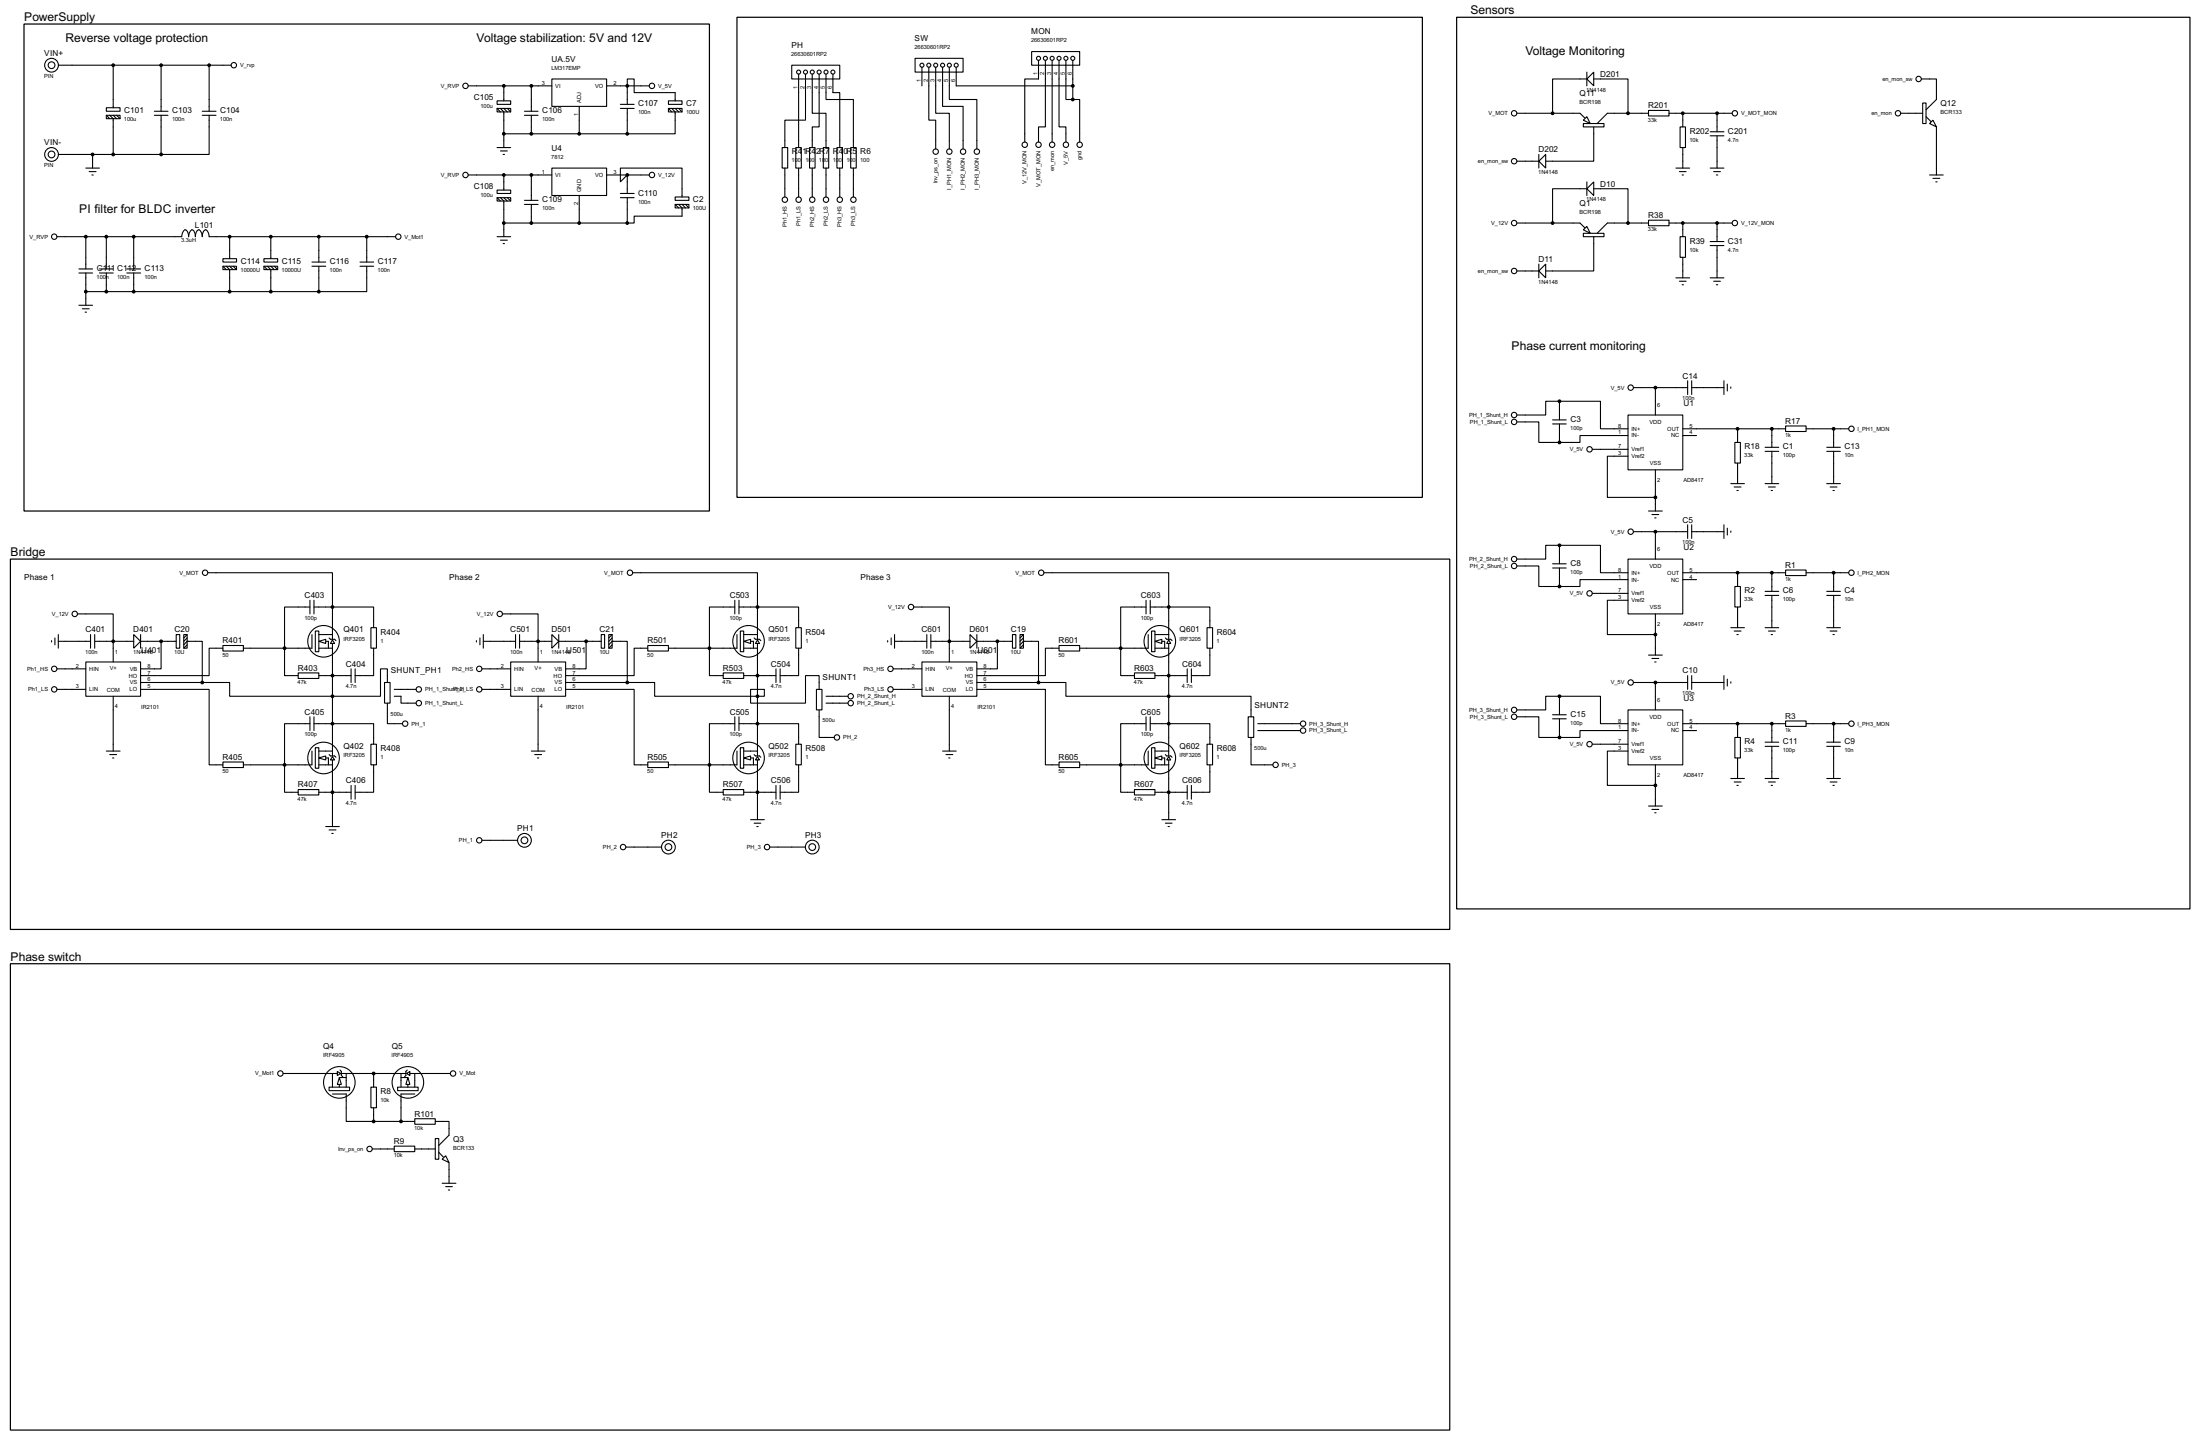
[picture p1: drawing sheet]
<svg xmlns="http://www.w3.org/2000/svg" width="815mm" height="536mm" viewBox="0 0 815 536" stroke-linecap="round" stroke-linejoin="round" font-family="sans-serif">
<g fill="none" stroke="#000" stroke-width=".4">
<path d="M382.3 19.1h17.8v5.1h-17.8zM21.6 24.2h64.1M39.4 39.9h5.1v1.3h-5.1zM42 24.2v15.7M59.7 24.2v17M77.5 24.2v17M173.5 31.8h31M184.2 37.4h5.1v1.3h-5.1zM186.7 31.8v5.6M196.9 31.8v9.4M204.5 29.3h20.3v10.1h-20.3zM214.7 39.4v10.2"/>
<path d="M224.8 31.8h15.8M229.9 38.7h5.1M247.7 37.4h5.1v1.3h-5.1zM250.2 37.4v-3.1h-15.2v-5h-2.5v9.4M293.4 24.2h17.8v5.1h-17.8zM296 27.5v27.2M298.5 27.5v17h-7.6v10.2M301 27.5v14.5h5.1v12.7M303.6 27.5v19.5h-2.6v7.7M306.1 27.5v9.4h10.2v17.8M308.7 27.5v6.8h2.5v20.4M339.1 21.6h17.8v5.1h-17.8z"/>
<path d="M341.7 24.9v6.9M344.2 24.9v19.6h2.6v10.7M346.8 24.9v17.1h5v13.2M349.3 24.9v14.5h7.6v15.8M351.8 24.9v12h10.2v18.3M354.4 24.9v6.9h43.2M384.9 22.4v6.9h-5.1v23.3M387.4 22.4v24.6h-2.5v5.6M389.9 22.4v30.2M392.5 22.4v24.6h2.5v5.6M395 22.4v14.5h2.6M397.6 36.9h2.5v15.7"/>
<path d="M397.6 22.4v14.5M588.1 29.3l2.5-2.6v5.1zM588.1 29.3h-12.7v12.7M588.1 26.7v5.1M590.6 29.3h12.7v12.7M712 29.3h5.6v7.6l-3.8 3.8M712.5 38.2h1.3v7.6h-1.3zM21.6 57.2h38.1M34.3 57.2v5.1M39.4 42.7h5.1v1.3h-5.1zM39.4 42.7l1.3 1.3M40.7 42.7l1.3 1.3v13.2"/>
<path d="M42 42.7l1.2 1.3M43.2 42.7l1.3 1.3M57.2 41.2h5.1M57.2 42.7h5.1M59.7 42.7v14.5M75 41.2h5.1M75 42.7h5.1M77.5 42.7v14.5h-17.8M184.2 40.2h5.1v1.3h-5.1zM184.2 54.7h5.1M184.2 40.2l1.3 1.3M185.5 40.2l1.2 1.3v13.2"/>
<path d="M185.5 55.9h2.5M186.5 57.2h.5M186.7 49.6h45.8M186.7 40.2l1.3 1.3M188 40.2l1.3 1.3M194.4 41.2h5M194.4 42.7h5M196.9 42.7v6.9M229.9 40.2h5.1M232.5 40.2v9.4M247.7 40.2h5.1v1.3h-5.1zM247.7 40.2l1.3 1.3"/>
<path d="M249 40.2l1.2 1.3v8.1h-17.7M250.2 40.2l1.3 1.3M251.5 40.2l1.3 1.3M289.9 54.7h2v7.6h-2zM294.9 54.7h2.1v7.6h-2.1zM300 54.7h2.1v7.6h-2.1zM305.1 54.7h2v7.6h-2zM310.2 54.7h2v7.6h-2zM315.3 54.7h2v7.6h-2zM562.2 42h23.3l1.8 1.7M562.2 59.7h8.1M570.3 59.7l2.5-2.5v5.1z"/>
<path d="M570.3 57.2v5.1M586.8 44.5l1.3-1.3 1.2 2.6zM586.8 45.8h7.6v1.2h-7.6zM590.6 47v12.7h-17.8M610.9 40.9h7.6v2.1h-7.6zM610.9 42h-15.2l-3.8 3.8M618.5 42h23.4M622.6 47h2v7.7h-2zM623.6 42v5M623.6 54.7v7.6M633.8 48.8h5.1M633.8 50.3h5.1"/>
<path d="M636.3 42v6.8M636.3 50.3v12M704.4 42h8.1M713.8 43.2l1.8 1.8M715.1 45.8l1.2-1.3 1.3 2.5zM717.6 47v17.8M31.8 62.3h5.1M33.1 63.6h2.5M34.1 64.8h.5M173.5 64.8h31M184.2 70.4h5.1v1.3h-5.1zM184.2 73.2h5.1v1.3h-5.1z"/>
<path d="M184.2 73.2l1.3 1.3M185.5 73.2l1.2 1.3v13.2M186.7 64.8v5.6M186.7 73.2l1.3 1.3M188 73.2l1.3 1.3M194.4 74.2h5M194.4 75.7h5M196.9 64.8v9.4M196.9 75.7v6.9M204.5 62.3h20.3v10.1h-20.3zM214.7 72.4v10.2M224.8 64.8h15.8"/>
<path d="M229.9 71.7h5.1M229.9 73.2h5.1M232.5 71.7v-6.9l-2.6 2.6v-5.1h22.9v10.7M232.5 73.2v9.4M250.2 73h5.1v1.2h-5.1zM250.2 75.7h5.1v1.3h-5.1zM250.2 75.7l1.3 1.3M251.5 75.7l1.3 1.3v3.1h-17.8v2.5h-2.5M252.8 75.7l1.3 1.3M254.1 75.7l1.2 1.3M290.9 62.3v10.7M296 62.3v10.7"/>
<path d="M301 62.3v10.7M306.1 62.3v10.7M311.2 62.3v10.7M316.3 62.3v10.7M588.1 69.9l2.5-2.5v5zM588.1 69.9h-12.7v12.7M588.1 67.4v5M590.6 69.9h12.7v12.7M621.1 62.3h5.1M622.4 63.6h2.5M623.4 64.8h.5M633.8 62.3h5.1"/>
<path d="M635.1 63.6h2.5M636.1 64.8h.5M715.1 64.8h5M716.3 66.1h2.6M717.4 67.4h.5M21.1 87.7h46.3l.2-1.3 .7-1.2a1.5 1.5 0 0 1 1.6 1.8v.7l.2-1.3 .8-1.2a1.46 1.46 0 0 1 1.5 1.8v.7l.4-1.8a.9 .9 0 0 1 1.2-.7l.7 1.2 .3 1.3 .1-1.3a1.01 1.01 0 0 1 .7-1.2 1.01 1.01 0 0 1 1.3 .7l.4 1.8h69.1M29.3 99.6h5M31.8 87.7v11.9M36.9 99.6h5.1M39.4 87.7v11.9M47 99.6h5.1M49.6 87.7v11.9"/>
<path d="M82.6 95.8h5.1v1.3h-5.1zM82.6 98.6h5.1v1.3h-5.1zM82.6 98.6l1.3 1.3M83.9 98.6l1.2 1.3v8.1M85.1 87.7v8.1M85.1 98.6l1.3 1.3M86.4 98.6l1.3 1.3M97.8 95.8h5.1v1.3h-5.1zM97.8 98.6h5.1v1.3h-5.1zM97.8 98.6l1.3 1.3M99.1 98.6l1.3 1.3v8.1M100.4 87.7v8.1"/>
<path d="M100.4 98.6l1.3 1.3M101.7 98.6l1.2 1.3M115.6 97.1h5.1M115.6 98.6h5.1M118.2 87.7v9.4M118.2 98.6v9.4M133.4 97.1h5.1M133.4 98.6h5.1M135.9 98.6v9.4h-17.7M135.9 87.7v9.4M184.2 87.7h5.1M185.5 89h2.5"/>
<path d="M186.5 90.2h.5M186.7 82.6h45.8M562.2 82.6h23.3l1.8 1.8M570.3 97.8v5.1M586.8 85.1l1.3-1.2 1.2 2.5zM586.8 86.4h7.6v1.3h-7.6zM590.6 87.7v12.7h-17.8M610.9 81.6h7.6v2h-7.6zM610.9 82.6h-15.2l-3.8 3.8M618.5 82.6h23.4M622.6 87.7h2v7.6h-2zM623.6 82.6v5.1"/>
<path d="M623.6 95.3v7.6M633.8 89.5h5.1M633.8 91h5.1M636.3 82.6v6.9M636.3 91v11.9M29.3 101.1h5M29.3 113.1h5M30.5 114.4h2.6M31.6 115.6h.5M31.8 101.1v12M31.8 108h86.4M36.9 101.1h5.1"/>
<path d="M39.4 101.1v6.9M47 101.1h5.1M49.6 101.1v6.9M562.2 100.4h8.1M570.3 100.4l2.5-2.6v5.1zM621.1 102.9h5.1M622.4 104.2h2.5M623.4 105.5h.5M633.8 102.9h5.1M635.1 104.2h2.5M636.1 105.5h.5M562.2 156.3h8.1v7.6h7.6"/>
<path d="M575.4 155.5h5M575.4 157h5M577.9 148.6h15.2v10.2h10.2M577.9 148.6h-5.1v5.1h-10.6M577.9 148.6v6.9M577.9 157v6.9M603.3 153.7h20.3v20.3h-20.3zM605.3 143.6h20.1M613.5 143.6v10.1M623.6 158.8h38.1M625.4 141v5.1M626.9 143.6h12"/>
<path d="M626.9 141v5.1M638.9 141v5.1M640.1 142.3v2.5M641.4 143.3v.5M643.9 158.8v5.1M656.6 158.8v6.9M661.7 157.8h7.6v2h-7.6zM669.3 158.8h15.8M679.5 158.8v6.9M590.1 166.4h13.2M603.3 161.3h-17.8v2.6h-7.6M603.3 169h-7.6v15.2h17.8"/>
<path d="M613.5 174v15.3M623.6 161.3h5.1M641.4 179.1h5.1M642.9 163.9h2.1v7.6h-2.1zM643.9 171.5v7.6M654.1 179.1h5.1M654.1 165.7h5.1M654.1 167.2h5.1M656.6 167.2v11.9M677 179.1h5M677 165.7h5M677 167.2h5"/>
<path d="M679.5 167.2v11.9M605.3 196.9h20.1M610.9 189.3h5.1M612.2 190.6h2.5M613.2 191.8h.5M613.5 196.9v10.2M625.4 194.4v5M626.9 196.9h12M626.9 194.4v5M638.9 194.4v5M640.1 195.6v2.6M641.4 196.7v.5"/>
<path d="M642.7 180.4h2.5M643.7 181.7h.5M655.4 180.4h2.5M656.4 181.7h.5M678.2 180.4h2.6M679.3 181.7h.5M77 212.1h46.2v12.7M234.5 212.1h46.2v12.7M386.9 212.1h46.2v12.7M562.2 209.6h8.1v7.6h7.6M575.4 208.8h5M575.4 210.4h5"/>
<path d="M577.9 202h15.2v10.1h10.2M577.9 202h-5.1v5.1h-10.6M577.9 202v6.8M577.9 210.4v6.8M590.1 219.8h13.2M603.3 207.1h20.3v20.3h-20.3zM603.3 214.7h-17.8v2.5h-7.6M623.6 212.1h38.1M623.6 214.7h5.1M642.9 217.2h2.1v7.6h-2.1zM643.9 212.1v5.1M654.1 219h5.1"/>
<path d="M656.6 212.1v6.9M661.7 211.1h7.6v2.1h-7.6zM669.3 212.1h15.8M677 219h5M679.5 212.1v6.9M19.1 237.3v.5M20.4 236.3v2.5M21.6 237.5h12M21.6 235v5.1M28.8 227.4h13.2v17.8M33.6 235v5.1M35.1 237.5h14.5"/>
<path d="M35.1 235v5.1M49.6 235l2.5 2.5-2.5 2.6zM52.1 237.5h13.2M52.1 235v5.1M59.7 237.5v10.2h-7.6M65.3 235h1.3v5.1h-1.3zM68.1 235h1.3v5.1h-1.3zM68.1 238.8l1.3-1.3h5.6v15.3M69.4 235l-1.3 1.3M69.4 236.3l-1.3 1.2M69.4 238.8l-1.3 1.3M82.6 239.1h7.6v2h-7.6z"/>
<path d="M114.9 224.8h-9.4v25.4h5M114.9 222.3v5.1M115.6 235v5.1h-25.4M116.4 224.8h6.8M116.4 222.3v5.1M116.9 233.7h1.3v7.7h-1.3zM118.2 237.5l2.5-.7v1.5zM118.2 235h5M120.7 237.5h1v2.6M122 236.3l.5 .5h1.5l.5 .5M123.2 237l.8 1.3h-1.5zM123.2 224.8h15.3v7.7"/>
<path d="M123.2 224.8v7.7M123.2 232.7v4.1M123.2 238.3v37.3M137.5 232.5h2v7.6h-2zM176.6 237.3v.5M177.9 236.3v2.5M179.1 237.5h12M179.1 235v5.1M186.2 227.4h13.2v17.8M191.1 235v5.1M192.6 237.5h11.9M192.6 235v5.1"/>
<path d="M204.5 235l2.6 2.5-2.6 2.6zM207.1 237.5h15.7M207.1 235v5.1M217.2 237.5v10.2h-7.6M222.8 235h1.3v5.1h-1.3zM225.6 235h1.3v5.1h-1.3zM225.6 238.8l1.3-1.3h5.6v15.3M226.9 235l-1.3 1.3M226.9 236.3l-1.3 1.2M226.9 238.8l-1.3 1.3M240.1 239.1h7.6v2h-7.6zM272.3 224.8h-9.4v25.4h5.1"/>
<path d="M272.3 222.3v5.1M273.1 235v5.1h-25.4M273.9 224.8h6.8M273.9 222.3v5.1M274.4 233.7h1.2v7.7h-1.2zM275.6 237.5l2.6-.7v1.5zM275.6 235h5.1M278.2 237.5h1v2.6M279.5 236.3l.5 .5h1.5l.5 .5M280.7 237l.8 1.3h-1.5zM280.7 224.8h15.3v7.7M280.7 224.8v7.7"/>
<path d="M280.7 232.7v4.1M280.7 238.3v37.3M294.9 232.5h2.1v7.6h-2.1zM329 237.3v.5M330.3 236.3v2.5M331.5 237.5h12M331.5 235v5.1M338.6 224.8h13.2v20.4M343.5 235v5.1M345 237.5h14.5M345 235v5.1M359.5 235l2.5 2.5-2.5 2.6z"/>
<path d="M362 237.5h13.2M362 235v5.1M369.6 237.5v10.2h-7.6M375.2 235h1.3v5.1h-1.3zM378 235h1.3v5.1h-1.3zM378 238.8l1.3-1.3h5.6v15.3M379.3 235l-1.3 1.3M379.3 236.3l-1.3 1.2M379.3 238.8l-1.3 1.3M392.5 239.1h7.6v2h-7.6zM424.7 224.8h-9.4v25.4h5.1M424.7 222.3v5.1"/>
<path d="M425.5 235v5.1h-25.4M426.3 224.8h6.8M426.3 222.3v5.1M426.8 233.7h1.2v7.7h-1.2zM428 237.5l2.6-.7v1.5zM428 235h5.1M430.6 237.5h1v2.6M431.9 236.3l.5 .5h1.5l.5 .5M433.1 237l.8 1.3h-1.5zM433.1 224.8h15.3v7.7M433.1 224.8v7.7M433.1 232.7v4.1"/>
<path d="M433.1 238.3v37.3M447.3 232.5h2.1v7.6h-2.1zM603.3 222.3h-7.6v12.7h17.8M613.5 227.4v15.2M641.4 232.5h5.1M642.7 233.7h2.5M643.7 235h.5M643.9 224.8v7.7M654.1 232.5h5.1M654.1 220.5h5.1M655.4 233.7h2.5M656.4 235h.5"/>
<path d="M656.6 220.5v12M677 232.5h5M677 220.5h5M678.2 233.7h2.6M679.3 235h.5M679.5 220.5v12M21.1 247.7h10.7M21.1 255.3h10.7M31.8 245.2h20.3v12.7h-20.3zM42 257.9v20.3M52.1 255.3h25.4v28h5.1M52.1 252.8h22.9"/>
<path d="M75 252.8h10.1v5.1h55.9v-10.2h2.6v5.1M82.6 240.1h-5.1v10.1h-25.4M110.5 249.2h7.7v2.1h-7.7zM118.2 250.2h11.9M118.2 240.1h5M130.1 247.7v5.1M131.6 247.7v5.1M138.5 240.1v10.1h-6.9M142.5 252.8h2.1v7.6h-2.1zM146.1 257.9h2.5v2.5h5.6M146.1 255.3h8.1M178.6 247.7h10.7"/>
<path d="M178.6 255.3h10.7M189.3 245.2h20.3v12.7h-20.3zM199.4 257.9v20.3M209.6 255.3h25.4v28h5.1M209.6 252.8h22.9M232.5 252.8h10.1v5.1h40.7v-2.6h-5.1v5.1h20.3v-10.2h5.1v5.1M240.1 240.1h-5.1v10.1h-25.4M268 249.2h7.6v2.1h-7.6zM275.6 250.2h12M275.6 240.1h5.1M287.6 247.7v5.1M289.1 247.7v5.1"/>
<path d="M296 240.1v10.1h-6.9M302.6 255.3h2v7.6h-2zM306.1 257.9h8.2M331 247.7h10.7M331 255.3h10.7M341.7 245.2h20.3v12.7h-20.3zM351.8 257.9v20.3M362 255.3h25.4v28h5.1M362 252.8h22.9M384.9 252.8h10.1v5.1h68.6v7.6M392.5 240.1h-5.1v10.1h-25.4M420.4 249.2h7.6v2.1h-7.6z"/>
<path d="M428 250.2h12M428 240.1h5.1M440 247.7v5.1M441.5 247.7v5.1M448.4 240.1v10.1h-6.9M577.9 257.9h15.2v10.1h10.2M577.9 257.9h-5.1v5h-10.6M577.9 257.9v6.8M605.3 252.8h20.1M610.9 242.6h5.1M612.2 243.9h2.5M613.2 245.2h.5"/>
<path d="M613.5 252.8v10.1M625.4 250.2v5.1M626.9 252.8h12M626.9 250.2v5.1M638.9 250.2v5.1M640.1 251.5v2.6M641.4 252.5v.5M39.4 278.2h5.1M40.7 279.5h2.5M114.9 268h-9.4v25.4h5M114.9 265.5v5.1M115.6 278.2v5.1h-25.4"/>
<path d="M116.4 268h22.1v7.6M116.4 265.5v5.1M116.9 276.9h1.3v7.6h-1.3zM118.2 278.2h5M122 279.5l.5 .5h1.5l.5 .5M123.2 275.9v4.1M137.5 275.6h2v7.7h-2zM143.6 260.4v7.6h5.6M196.9 278.2h5.1M198.2 279.5h2.5M272.3 268h-9.4v25.4h5.1M272.3 265.5v5.1"/>
<path d="M273.1 278.2v5.1h-25.4M273.9 268h22.1v7.6M273.9 265.5v5.1M274.4 276.9h1.2v7.6h-1.2zM275.6 278.2h5.1M279.5 279.5l.5 .5h1.5l.5 .5M280.7 275.9v4.1M294.9 275.6h2.1v7.7h-2.1zM303.6 262.9v10.2h5.6M306.1 260.4h8.2M349.3 278.2h5.1M350.6 279.5h2.5"/>
<path d="M424.7 268h-9.4v25.4h5.1M424.7 265.5v5.1M425.5 278.2v5.1h-25.4M426.3 268h22.1v7.6M426.3 265.5v5.1M426.8 276.9h1.2v7.6h-1.2zM428 278.2h5.1M431.9 279.5l.5 .5h1.5l.5 .5M433.1 275.9v4.1M447.3 275.6h2.1v7.7h-2.1zM462.6 265.5h2v7.6h-2zM463.6 273.1v10.2h8.1"/>
<path d="M466.1 268h15.8M466.1 270.6h15.8M562.2 265.5h8.1v7.6h7.6M575.4 264.7h5M575.4 266.2h5M577.9 266.2v6.9M590.1 275.6h13.2M603.3 262.9h20.3v20.4h-20.3zM603.3 270.6h-17.8v2.5h-7.6M603.3 278.2h-7.6v12.7h17.8M623.6 268h38.1M623.6 270.6h5.1"/>
<path d="M642.9 273.1h2.1v7.6h-2.1zM643.9 268v5.1M654.1 274.9h5.1M654.1 276.4h5.1M656.6 268v6.9M656.6 276.4v11.9M661.7 267h7.6v2h-7.6zM669.3 268h15.8M677 274.9h5M677 276.4h5M679.5 268v6.9M679.5 276.4v11.9"/>
<path d="M41.7 280.7h.5M82.6 282.2h7.6v2.1h-7.6zM110.5 292.4h7.7v2h-7.7zM118.2 280.7l2.5-.7v1.5zM118.2 293.4h11.9M118.2 283.3h5M120.7 280.7h1v2.6M123.2 280.2l.8 1.3h-1.5zM123.2 281.5v24.6M130.1 290.9v5.1M131.6 290.9v5.1M138.5 283.3v10.1h-6.9"/>
<path d="M199.2 280.7h.5M240.1 282.2h7.6v2.1h-7.6zM268 292.4h7.6v2h-7.6zM275.6 280.7l2.6-.7v1.5zM275.6 293.4h12M275.6 283.3h5.1M278.2 280.7h1v2.6M280.7 280.2l.8 1.3h-1.5zM280.7 281.5v22.1M287.6 290.9v5.1M289.1 290.9v5.1M296 283.3v10.1h-6.9"/>
<path d="M351.6 280.7h.5M392.5 282.2h7.6v2.1h-7.6zM420.4 292.4h7.6v2h-7.6zM428 280.7l2.6-.7v1.5zM428 293.4h12M428 283.3h5.1M430.6 280.7h1v2.6M433.1 280.2l.8 1.3h-1.5zM433.1 281.5v22.1M440 290.9v5.1M441.5 290.9v5.1M448.4 283.3v10.1h-6.9"/>
<path d="M610.9 298.5h5.1M612.2 299.8h2.5M613.5 283.3v15.2M641.4 288.3h5.1M642.7 289.6h2.5M643.7 290.9h.5M643.9 280.7v7.6M654.1 288.3h5.1M655.4 289.6h2.5M656.4 290.9h.5M677 288.3h5M678.2 289.6h2.6"/>
<path d="M679.3 290.9h.5M120.7 306.1h5.1M122 307.4h2.5M123 308.7h.5M178.6 311.2h13.2M232 313.7h13.2M278.2 303.6h5.1M279.5 304.9h2.5M280.5 306.1h.5M285.3 313.7h13.2M430.6 303.6h5.1M431.9 304.9h2.5"/>
<path d="M432.9 306.1h.5M613.2 301h.5M105 397.6h15.7M121 397.6h4M123.2 397.6v5M125 396.8l1.3 .8-1.3 .7zM125.8 399.1l.7 2.5h-1.5zM125.8 399.1h2.5M126 396.3l.5 .5v1.5l.6 .5M126.5 397.6h23.9M128.3 397.6v5M138.5 397.6v5"/>
<path d="M148.6 397.6v5M148.6 399.1h2.6M150.7 397.6l1.2-.8v1.5zM150.9 396.3l-.5 .5v1.5l-.5 .5M151.2 399.1l.7 2.5h-1.5zM151.9 397.6h4.1M153.7 397.6v5M156.3 397.6h10.6M122 402.6h7.6v1.3h-7.6zM123.2 405.2h5.1v10.1h10.2M125.8 401.6v1M137.5 402.6h2v7.7h-2z"/>
<path d="M138.5 410.3v5M138.5 415.3h15.2M147.4 402.6h7.6v1.3h-7.6zM151.2 401.6v1M153.7 414.3h7.6v2.1h-7.6zM153.7 405.2h-5.1v10.1M161.3 415.3h5.1v5.1l-3.8 3.8M138 425.5h8.1M146.1 424.5h7.6v2h-7.6zM153.7 425.5h7.6M161.3 421.7h1.3v7.6h-1.3zM162.6 426.8l1.8 1.8"/>
<path d="M163.9 429.3l1.3-1.3 1.2 2.6zM163.9 438.2h5.1M165.2 439.5h2.5M166.4 430.6v7.6M166.2 440.7h.5"/>
<circle cx="19.1" cy="24.2" r="2.55"/>
<circle cx="19.1" cy="24.2" r="1.25"/>
<circle cx="86.6" cy="24.2" r="1"/>
<circle cx="172.5" cy="31.8" r="1"/>
<circle cx="241.6" cy="31.8" r="1"/>
<circle cx="295.9" cy="26.7" r=".75"/>
<circle cx="298.5" cy="26.7" r=".75"/>
<circle cx="301" cy="26.7" r=".75"/>
<circle cx="303.5" cy="26.7" r=".75"/>
<circle cx="306.1" cy="26.7" r=".75"/>
<circle cx="308.6" cy="26.7" r=".75"/>
<circle cx="341.6" cy="24.2" r=".75"/>
<circle cx="344.2" cy="24.2" r=".75"/>
<circle cx="346.7" cy="24.2" r=".75"/>
<circle cx="349.3" cy="24.2" r=".75"/>
<circle cx="351.8" cy="24.2" r=".75"/>
<circle cx="354.3" cy="24.2" r=".75"/>
<circle cx="384.8" cy="21.6" r=".75"/>
<circle cx="387.4" cy="21.6" r=".75"/>
<circle cx="389.9" cy="21.6" r=".75"/>
<circle cx="392.4" cy="21.6" r=".75"/>
<circle cx="395" cy="21.6" r=".75"/>
<circle cx="397.5" cy="21.6" r=".75"/>
<circle cx="711" cy="29.3" r="1"/>
<circle cx="19.1" cy="57.2" r="2.55"/>
<circle cx="19.1" cy="57.2" r="1.25"/>
<circle cx="346.7" cy="56.2" r="1"/>
<circle cx="351.8" cy="56.2" r="1"/>
<circle cx="356.9" cy="56.2" r="1"/>
<circle cx="362" cy="56.2" r="1"/>
<circle cx="379.7" cy="53.6" r="1"/>
<circle cx="384.8" cy="53.6" r="1"/>
<circle cx="389.9" cy="53.6" r="1"/>
<circle cx="395" cy="53.6" r="1"/>
<circle cx="400.1" cy="53.6" r="1"/>
<circle cx="561.1" cy="42" r="1"/>
<circle cx="561.1" cy="59.7" r="1"/>
<circle cx="642.9" cy="42" r="1"/>
<circle cx="703.3" cy="42" r="1"/>
<circle cx="172.5" cy="64.8" r="1"/>
<circle cx="241.6" cy="64.8" r="1"/>
<circle cx="290.8" cy="74" r="1"/>
<circle cx="295.9" cy="74" r="1"/>
<circle cx="301" cy="74" r="1"/>
<circle cx="306.1" cy="74" r="1"/>
<circle cx="311.2" cy="74" r="1"/>
<circle cx="316.2" cy="74" r="1"/>
<circle cx="20.1" cy="87.7" r="1"/>
<circle cx="147.6" cy="87.7" r="1"/>
<circle cx="561.1" cy="82.6" r="1"/>
<circle cx="642.9" cy="82.6" r="1"/>
<circle cx="561.1" cy="100.4" r="1"/>
<circle cx="561.1" cy="156.3" r="1"/>
<circle cx="561.1" cy="153.7" r="1"/>
<circle cx="604.3" cy="143.6" r="1"/>
<circle cx="686.1" cy="158.8" r="1"/>
<circle cx="589" cy="166.4" r="1"/>
<circle cx="604.3" cy="196.9" r="1"/>
<circle cx="76" cy="212.1" r="1"/>
<circle cx="233.4" cy="212.1" r="1"/>
<circle cx="385.8" cy="212.1" r="1"/>
<circle cx="561.1" cy="209.6" r="1"/>
<circle cx="561.1" cy="207.1" r="1"/>
<circle cx="589" cy="219.8" r="1"/>
<circle cx="686.1" cy="212.1" r="1"/>
<circle cx="27.7" cy="227.4" r="1"/>
<circle cx="119.9" cy="237.5" r="5.9"/>
<circle cx="185.2" cy="227.4" r="1"/>
<circle cx="277.4" cy="237.5" r="5.9"/>
<circle cx="337.6" cy="224.8" r="1"/>
<circle cx="429.8" cy="237.5" r="5.9"/>
<circle cx="20.1" cy="247.7" r="1"/>
<circle cx="20.1" cy="255.3" r="1"/>
<circle cx="155.2" cy="255.3" r="1"/>
<circle cx="177.6" cy="247.7" r="1"/>
<circle cx="177.6" cy="255.3" r="1"/>
<circle cx="315.2" cy="257.9" r="1"/>
<circle cx="330" cy="255.3" r="1"/>
<circle cx="330" cy="247.7" r="1"/>
<circle cx="604.3" cy="252.8" r="1"/>
<circle cx="150.1" cy="268" r="1"/>
<circle cx="155.2" cy="260.4" r="1"/>
<circle cx="310.1" cy="273.1" r="1"/>
<circle cx="315.2" cy="260.4" r="1"/>
<circle cx="482.9" cy="268" r="1"/>
<circle cx="482.9" cy="270.6" r="1"/>
<circle cx="561.1" cy="262.9" r="1"/>
<circle cx="561.1" cy="265.5" r="1"/>
<circle cx="589" cy="275.6" r="1"/>
<circle cx="686.1" cy="268" r="1"/>
<circle cx="119.9" cy="280.7" r="5.9"/>
<circle cx="277.4" cy="280.7" r="5.9"/>
<circle cx="429.8" cy="280.7" r="5.9"/>
<circle cx="472.7" cy="283.3" r="1"/>
<circle cx="177.6" cy="311.2" r="1"/>
<circle cx="194.3" cy="311.2" r="2.55"/>
<circle cx="194.3" cy="311.2" r="1.25"/>
<circle cx="230.9" cy="313.7" r="1"/>
<circle cx="247.7" cy="313.7" r="2.55"/>
<circle cx="247.7" cy="313.7" r="1.25"/>
<circle cx="284.2" cy="313.7" r="1"/>
<circle cx="301" cy="313.7" r="2.55"/>
<circle cx="301" cy="313.7" r="1.25"/>
<circle cx="103.9" cy="397.6" r="1"/>
<circle cx="167.9" cy="397.6" r="1"/>
<circle cx="125.7" cy="400.9" r="5.9"/>
<circle cx="151.1" cy="400.9" r="5.9"/>
<circle cx="136.9" cy="425.5" r="1"/>
</g>
<g fill="#000" stroke="#000" stroke-width=".4">
<circle cx="41.9" cy="24.2" r=".5"/>
<circle cx="59.7" cy="24.2" r=".5"/>
<circle cx="77.5" cy="24.2" r=".5"/>
<circle cx="186.7" cy="31.8" r=".5"/>
<circle cx="196.9" cy="31.8" r=".5"/>
<circle cx="232.4" cy="31.8" r=".5"/>
<circle cx="397.5" cy="36.9" r=".5"/>
<circle cx="397.5" cy="31.8" r=".5"/>
<circle cx="34.3" cy="57.2" r=".5"/>
<circle cx="41.9" cy="57.2" r=".5"/>
<circle cx="59.7" cy="57.2" r=".5"/>
<circle cx="186.7" cy="49.6" r=".5"/>
<circle cx="196.9" cy="49.6" r=".5"/>
<circle cx="214.6" cy="49.6" r=".5"/>
<circle cx="232.4" cy="49.6" r=".5"/>
<circle cx="575.3" cy="42" r=".5"/>
<circle cx="603.3" cy="42" r=".5"/>
<circle cx="623.6" cy="42" r=".5"/>
<circle cx="636.3" cy="42" r=".5"/>
<circle cx="186.7" cy="64.8" r=".5"/>
<circle cx="196.9" cy="64.8" r=".5"/>
<circle cx="232.4" cy="64.8" r=".5"/>
<circle cx="31.8" cy="87.7" r=".5"/>
<circle cx="39.4" cy="87.7" r=".5"/>
<circle cx="49.5" cy="87.7" r=".5"/>
<circle cx="85.1" cy="87.7" r=".5"/>
<circle cx="100.3" cy="87.7" r=".5"/>
<circle cx="118.1" cy="87.7" r=".5"/>
<circle cx="135.9" cy="87.7" r=".5"/>
<circle cx="186.7" cy="82.6" r=".5"/>
<circle cx="196.9" cy="82.6" r=".5"/>
<circle cx="214.6" cy="82.6" r=".5"/>
<circle cx="232.4" cy="82.6" r=".5"/>
<circle cx="575.3" cy="82.6" r=".5"/>
<circle cx="603.3" cy="82.6" r=".5"/>
<circle cx="623.6" cy="82.6" r=".5"/>
<circle cx="636.3" cy="82.6" r=".5"/>
<circle cx="31.8" cy="108" r=".5"/>
<circle cx="39.4" cy="108" r=".5"/>
<circle cx="49.5" cy="108" r=".5"/>
<circle cx="85.1" cy="108" r=".5"/>
<circle cx="100.3" cy="108" r=".5"/>
<circle cx="118.1" cy="108" r=".5"/>
<circle cx="577.9" cy="148.6" r=".5"/>
<circle cx="613.4" cy="143.6" r=".5"/>
<circle cx="643.9" cy="158.8" r=".5"/>
<circle cx="656.6" cy="158.8" r=".5"/>
<circle cx="679.5" cy="158.8" r=".5"/>
<circle cx="577.9" cy="163.9" r=".5"/>
<circle cx="613.4" cy="196.9" r=".5"/>
<circle cx="613.4" cy="184.2" r=".5"/>
<circle cx="577.9" cy="217.2" r=".5"/>
<circle cx="577.9" cy="202" r=".5"/>
<circle cx="643.9" cy="212.1" r=".5"/>
<circle cx="656.6" cy="212.1" r=".5"/>
<circle cx="679.5" cy="212.1" r=".5"/>
<circle cx="41.9" cy="237.5" r=".5"/>
<circle cx="59.7" cy="237.5" r=".5"/>
<circle cx="123.2" cy="224.8" r=".5"/>
<circle cx="199.4" cy="237.5" r=".5"/>
<circle cx="217.2" cy="237.5" r=".5"/>
<circle cx="280.7" cy="224.8" r=".5"/>
<circle cx="351.8" cy="237.5" r=".5"/>
<circle cx="369.6" cy="237.5" r=".5"/>
<circle cx="433.1" cy="224.8" r=".5"/>
<circle cx="613.4" cy="235" r=".5"/>
<circle cx="74.9" cy="252.8" r=".5"/>
<circle cx="105.4" cy="240.1" r=".5"/>
<circle cx="123.2" cy="250.2" r=".5"/>
<circle cx="123.2" cy="257.9" r=".5"/>
<circle cx="232.4" cy="252.8" r=".5"/>
<circle cx="262.9" cy="240.1" r=".5"/>
<circle cx="280.7" cy="250.2" r=".5"/>
<circle cx="280.7" cy="257.9" r=".5"/>
<circle cx="384.8" cy="252.8" r=".5"/>
<circle cx="415.3" cy="240.1" r=".5"/>
<circle cx="433.1" cy="250.2" r=".5"/>
<circle cx="433.1" cy="257.9" r=".5"/>
<circle cx="577.9" cy="257.9" r=".5"/>
<circle cx="613.4" cy="252.8" r=".5"/>
<circle cx="123.2" cy="268" r=".5"/>
<circle cx="280.7" cy="268" r=".5"/>
<circle cx="433.1" cy="268" r=".5"/>
<circle cx="577.9" cy="273.1" r=".5"/>
<circle cx="643.9" cy="268" r=".5"/>
<circle cx="656.6" cy="268" r=".5"/>
<circle cx="679.5" cy="268" r=".5"/>
<circle cx="105.4" cy="283.3" r=".5"/>
<circle cx="123.2" cy="293.4" r=".5"/>
<circle cx="262.9" cy="283.3" r=".5"/>
<circle cx="280.7" cy="293.4" r=".5"/>
<circle cx="415.3" cy="283.3" r=".5"/>
<circle cx="433.1" cy="293.4" r=".5"/>
<circle cx="613.4" cy="290.9" r=".5"/>
<circle cx="138.4" cy="397.6" r=".5"/>
<circle cx="138.4" cy="415.3" r=".5"/>
<circle cx="148.6" cy="415.3" r=".5"/>
</g>
<path d="M8.9 8.9h254v180.4h-254zM273.1 6.4h254v177.8h-254zM539.8 6.4h271.8v330.2h-271.8zM3.9 207.1h533.4v137.1h-533.4zM3.9 356.9h533.4v172.7h-533.4z" fill="none" stroke="#000" stroke-width=".45"/>
<g font-size="5">
<text x="544.9" y="5.3">Sensors</text>
<text x="9" y="7.8">PowerSupply</text>
<text x="24.2" y="15.5">Reverse voltage protection</text>
<text x="176.6" y="15.5">Voltage stabilization: 5V and 12V</text>
<text x="565.3" y="20.5">Voltage Monitoring</text>
<text x="29.3" y="79">PI filter for BLDC inverter</text>
<text x="560.2" y="129.8">Phase current monitoring</text>
<text x="3.9" y="206">Bridge</text>
<text x="3.9" y="355.8">Phase switch</text>
</g>
<g font-size="3.4">
<text x="293.3" y="17.8">PH</text>
<text x="339" y="15.3">SW</text>
<text x="382.2" y="12.7">MON</text>
<text x="16.4" y="20.8">VIN+</text>
<text x="204.4" y="22.9">UA.5V</text>
<text x="593" y="28.4">D201</text>
<text x="585.4" y="35.6">Q11</text>
<text x="46" y="41.9">C101</text>
<text x="63.8" y="41.9">C103</text>
<text x="81.6" y="41.9">C104</text>
<text x="175.6" y="36.8">C105</text>
<text x="201" y="41.9">C106</text>
<text x="236.5" y="39.4">C107</text>
<text x="254.3" y="39.4">C7</text>
<text x="610.8" y="40.1">R201</text>
<text x="719.1" y="39.4">Q12</text>
<text x="16.4" y="53.8">VIN-</text>
<text x="626.2" y="49.5">R202</text>
<text x="640.4" y="49.5">C201</text>
<text x="204.4" y="55.9">U4</text>
<text x="293.4" y="57.2">R</text>
<text x="295.7" y="57.2">4</text>
<text x="297.4" y="57.2">1R</text>
<text x="300.8" y="57.2">4</text>
<text x="302.5" y="57.2">2R</text>
<text x="305.8" y="57.2">7</text>
<text x="308.7" y="57.2">R</text>
<text x="310.9" y="57.2">4</text>
<text x="312.6" y="57.2">0R</text>
<text x="316" y="57.2">5</text>
<text x="318.8" y="57.2">R6</text>
<text x="570.1" y="56.4">D202</text>
<text x="175.6" y="69.9">C108</text>
<text x="593" y="69.1">D10</text>
<text x="201" y="74.9">C109</text>
<text x="236.5" y="72.5">C110</text>
<text x="256.8" y="74.9">C2</text>
<text x="585.4" y="76.2">Q1</text>
<text x="610.8" y="80.8">R38</text>
<text x="72.3" y="84.3">L101</text>
<text x="626.2" y="90.2">R39</text>
<text x="640.4" y="90.2">C31</text>
<text x="35.9" y="100.3">C111 C112</text>
<text x="53.6" y="100.3">C113</text>
<text x="89.2" y="97.9">C114</text>
<text x="104.4" y="97.9">C115</text>
<text x="122.2" y="97.9">C116</text>
<text x="140" y="97.9">C117</text>
<text x="570.1" y="97">D11</text>
<text x="623.5" y="140.2">C14</text>
<text x="623.9" y="150.3">U1</text>
<text x="582" y="156.3">C3</text>
<text x="661.6" y="157">R17</text>
<text x="646.5" y="166.4">R18</text>
<text x="660.7" y="166.4">C1</text>
<text x="683.6" y="166.4">C13</text>
<text x="623.5" y="193.6">C5</text>
<text x="623.9" y="203.7">U2</text>
<text x="582" y="209.6">C8</text>
<text x="9" y="214.9">Phase 1</text>
<text x="166.5" y="214.9">Phase 2</text>
<text x="318.9" y="214.9">Phase 3</text>
<text x="661.6" y="210.3">R1</text>
<text x="112.9" y="221.5">C403</text>
<text x="270.4" y="221.5">C503</text>
<text x="422.8" y="221.5">C603</text>
<text x="646.5" y="219.8">R2</text>
<text x="660.7" y="219.8">C6</text>
<text x="683.6" y="219.8">C4</text>
<text x="31.7" y="234.2">C401</text>
<text x="49.4" y="234.2">D401</text>
<text x="64.7" y="234.2">C20</text>
<text x="82.5" y="238.3">R401</text>
<text x="127.3" y="234.2">Q401</text>
<text x="141" y="235">R404</text>
<text x="189.1" y="234.2">C501</text>
<text x="204.4" y="234.2">D501</text>
<text x="222.2" y="234.2">C21</text>
<text x="239.9" y="238.3">R501</text>
<text x="284.8" y="234.2">Q501</text>
<text x="298.5" y="235">R504</text>
<text x="341.5" y="234.2">C601</text>
<text x="359.3" y="234.2">D601</text>
<text x="374.6" y="234.2">C19</text>
<text x="392.3" y="238.3">R601</text>
<text x="437.2" y="234.2">Q601</text>
<text x="450.9" y="235">R604</text>
<text x="52.4" y="241.8">U401</text>
<text x="209.9" y="241.8">U501</text>
<text x="362.3" y="241.8">U601</text>
<text x="110.4" y="248.4">R403</text>
<text x="128.2" y="246.9">C404</text>
<text x="144.8" y="249.4">SHUNT_PH1</text>
<text x="267.9" y="248.4">R503</text>
<text x="285.7" y="246.9">C504</text>
<text x="304.9" y="252">SHUNT1</text>
<text x="420.3" y="248.4">R603</text>
<text x="438.1" y="246.9">C604</text>
<text x="623.5" y="249.4">C10</text>
<text x="464.9" y="262.1">SHUNT2</text>
<text x="623.9" y="259.6">U3</text>
<text x="112.9" y="264.7">C405</text>
<text x="270.4" y="264.7">C505</text>
<text x="422.8" y="264.7">C605</text>
<text x="582" y="265.5">C15</text>
<text x="661.6" y="266.2">R3</text>
<text x="646.5" y="275.7">R4</text>
<text x="660.7" y="275.7">C11</text>
<text x="683.6" y="275.7">C9</text>
<text x="82.5" y="281.4">R405</text>
<text x="127.3" y="277.4">Q402</text>
<text x="141" y="278.2">R408</text>
<text x="239.9" y="281.4">R505</text>
<text x="284.8" y="277.4">Q502</text>
<text x="298.5" y="278.2">R508</text>
<text x="392.3" y="281.4">R605</text>
<text x="437.2" y="277.4">Q602</text>
<text x="450.9" y="278.2">R608</text>
<text x="110.4" y="291.6">R407</text>
<text x="128.2" y="290.1">C406</text>
<text x="267.9" y="291.6">R507</text>
<text x="285.7" y="290.1">C506</text>
<text x="420.3" y="291.6">R607</text>
<text x="438.1" y="290.1">C606</text>
<text x="191.7" y="307.9">PH1</text>
<text x="245" y="310.4">PH2</text>
<text x="298.4" y="310.4">PH3</text>
<text x="119.8" y="388.7">Q4</text>
<text x="145.2" y="388.7">Q5</text>
<text x="141" y="405.2">R8</text>
<text x="153.6" y="413.5">R101</text>
<text x="146" y="423.7">R9</text>
<text x="167.9" y="423">Q3</text>
</g>
<g font-size="2.4">
<text x="382.1" y="15.7">26630601RP2</text>
<text x="293.2" y="20.8">26630601RP2</text>
<text x="338.9" y="18.3">26630601RP2</text>
<text x="16.4" y="28.8">PIN</text>
<text x="89" y="24.8">V_rvp</text>
<text x="204.3" y="25.9">LM317EMP</text>
<text x="384.5" y="27.9" transform="rotate(-90 384.5 27.9)">1</text>
<text x="387" y="27.8" transform="rotate(-90 387 27.8)">2</text>
<text x="389.5" y="27.9" transform="rotate(-90 389.5 27.9)">3</text>
<text x="392.1" y="27.9" transform="rotate(-90 392.1 27.9)">4</text>
<text x="394.6" y="27.8" transform="rotate(-90 394.6 27.8)">5</text>
<text x="397.2" y="27.9" transform="rotate(-90 397.2 27.9)">6</text>
<text x="697.6" y="30">en_mon_sw</text>
<text x="163.3" y="32.5">V_RVP</text>
<text x="200.8" y="31.4">3</text>
<text x="205.8" y="32.5">VI</text>
<text x="220.5" y="32.5">VO</text>
<text x="227.4" y="31.4">2</text>
<text x="243.9" y="32.5">V_5V</text>
<text x="295.6" y="33" transform="rotate(-90 295.6 33)">1</text>
<text x="298.1" y="33" transform="rotate(-90 298.1 33)">2</text>
<text x="300.6" y="33" transform="rotate(-90 300.6 33)">3</text>
<text x="303.2" y="33" transform="rotate(-90 303.2 33)">4</text>
<text x="305.7" y="33" transform="rotate(-90 305.7 33)">5</text>
<text x="308.3" y="33" transform="rotate(-90 308.3 33)">6</text>
<text x="341.3" y="30.4" transform="rotate(-90 341.3 30.4)">1</text>
<text x="343.8" y="30.4" transform="rotate(-90 343.8 30.4)">2</text>
<text x="346.4" y="30.4" transform="rotate(-90 346.4 30.4)">3</text>
<text x="348.9" y="30.4" transform="rotate(-90 348.9 30.4)">4</text>
<text x="351.4" y="30.4" transform="rotate(-90 351.4 30.4)">5</text>
<text x="354" y="30.4" transform="rotate(-90 354 30.4)">6</text>
<text x="587.9" y="33.9">1N4148</text>
<text x="178.1" y="39.9">100u</text>
<text x="215.4" y="38.1" transform="rotate(-90 215.4 38.1)">ADJ</text>
<text x="585.3" y="38.6">BCR198</text>
<text x="45.9" y="44.9">100u</text>
<text x="63.8" y="44.9">100n</text>
<text x="81.5" y="44.9">100n</text>
<text x="200.9" y="44.9">100n</text>
<text x="214.3" y="43.1" transform="rotate(-90 214.3 43.1)">1</text>
<text x="236.5" y="42.3">100n</text>
<text x="254.3" y="42.3">100U</text>
<text x="551.6" y="42.7">V_MOT</text>
<text x="610.7" y="45.1">33k</text>
<text x="645.2" y="42.7">V_MOT_MON</text>
<text x="693.5" y="42.7">en_mon</text>
<text x="719.1" y="42.3">BCR133</text>
<text x="626.1" y="52.6">10k</text>
<text x="640.3" y="52.6">4.7n</text>
<text x="204.3" y="58.9">7812</text>
<text x="400.8" y="59.3" transform="rotate(-90 400.8 59.3)">gnd</text>
<text x="16.4" y="61.8">PIN</text>
<text x="163.3" y="65.5">V_RVP</text>
<text x="200.8" y="64.4">1</text>
<text x="205.8" y="65.5">VI</text>
<text x="220.5" y="65.5">VO</text>
<text x="227.4" y="64.4">3</text>
<text x="243.9" y="65.5">V_12V</text>
<text x="293.4" y="60.1">100</text>
<text x="298.5" y="60.1">100</text>
<text x="303.5" y="60.1">100</text>
<text x="308.6" y="60.1">100</text>
<text x="313.7" y="60.1">100</text>
<text x="318.8" y="60.1">100</text>
<text x="390.6" y="63.5" transform="rotate(-90 390.6 63.5)">en_mon</text>
<text x="395.7" y="61" transform="rotate(-90 395.7 61)">V_5V</text>
<text x="547.7" y="60.4">en_mon_sw</text>
<text x="570.1" y="64.3">1N4148</text>
<text x="215.4" y="71.1" transform="rotate(-90 215.4 71.1)">GND</text>
<text x="347.5" y="67.8" transform="rotate(-90 347.5 67.8)">Inv_ps_on</text>
<text x="352.5" y="70.3" transform="rotate(-90 352.5 70.3)">I_PH1_MON</text>
<text x="357.6" y="70.3" transform="rotate(-90 357.6 70.3)">I_PH2_MON</text>
<text x="362.7" y="70.3" transform="rotate(-90 362.7 70.3)">I_PH3_MON</text>
<text x="380.5" y="68.2" transform="rotate(-90 380.5 68.2)">V_12V_MON</text>
<text x="385.6" y="69.2" transform="rotate(-90 385.6 69.2)">V_MOT_MON</text>
<text x="178.1" y="72.8">100u</text>
<text x="200.9" y="78">100n</text>
<text x="214.3" y="76.1" transform="rotate(-90 214.3 76.1)">2</text>
<text x="236.5" y="75.4">100n</text>
<text x="256.8" y="78">100U</text>
<text x="587.9" y="74.5">1N4148</text>
<text x="296.7" y="83.7" transform="rotate(-90 296.7 83.7)">Ph1_LS</text>
<text x="306.8" y="83.7" transform="rotate(-90 306.8 83.7)">Ph2_LS</text>
<text x="317" y="83.7" transform="rotate(-90 317 83.7)">Ph3_LS</text>
<text x="552.6" y="83.3">V_12V</text>
<text x="585.3" y="79.2">BCR198</text>
<text x="645.2" y="83.3">V_12V_MON</text>
<text x="10.9" y="88.3">V_RVP</text>
<text x="67.2" y="89.7">3.3uH</text>
<text x="149.9" y="88.3">V_Mot1</text>
<text x="291.6" y="84" transform="rotate(-90 291.6 84)">Ph1_HS</text>
<text x="301.7" y="84" transform="rotate(-90 301.7 84)">Ph2_HS</text>
<text x="311.9" y="84" transform="rotate(-90 311.9 84)">Ph3_HS</text>
<text x="610.7" y="85.7">33k</text>
<text x="626.1" y="93.1">10k</text>
<text x="640.3" y="93.1">4.7n</text>
<text x="89.2" y="100.8">10000U</text>
<text x="104.4" y="100.8">10000U</text>
<text x="122.2" y="100.8">100n</text>
<text x="140" y="100.8">100n</text>
<text x="547.7" y="101">en_mon_sw</text>
<text x="35.8" y="103.4">100n</text>
<text x="43.4" y="103.4">100n</text>
<text x="53.6" y="103.4">100n</text>
<text x="570.1" y="105">1N4148</text>
<text x="596.9" y="144.3">V_5V</text>
<text x="623.4" y="148.2">100n</text>
<text x="544.4" y="154.4">PH_1_Shunt_H</text>
<text x="614.1" y="150.8">6</text>
<text x="544.7" y="157">PH_1_Shunt_L</text>
<text x="581.9" y="159.2">100p</text>
<text x="599.6" y="158.4">8</text>
<text x="599.6" y="160.9">1</text>
<text x="604.6" y="159.5">IN+</text>
<text x="611.2" y="156.9">VDD</text>
<text x="617.8" y="159.5">OUT</text>
<text x="626.2" y="158.4">5</text>
<text x="626.2" y="160.9">4</text>
<text x="661.5" y="161.9">1k</text>
<text x="688.4" y="159.5">I_PH1_MON</text>
<text x="581.7" y="167.1">V_5V</text>
<text x="599.6" y="166">7</text>
<text x="604.6" y="162">IN-</text>
<text x="604.6" y="167.1">Vref1</text>
<text x="619.3" y="162">NC</text>
<text x="599.6" y="168.6">3</text>
<text x="604.6" y="169.7">Vref2</text>
<text x="611.4" y="172.4">VSS</text>
<text x="646.4" y="169.3">33k</text>
<text x="660.7" y="169.3">100p</text>
<text x="683.5" y="169.3">10n</text>
<text x="614.1" y="178.5">2</text>
<text x="623.8" y="178.7">AD8417</text>
<text x="596.9" y="197.6">V_5V</text>
<text x="623.4" y="201.5">100n</text>
<text x="544.4" y="207.8">PH_2_Shunt_H</text>
<text x="614.1" y="204.1">6</text>
<text x="66.5" y="212.8">V_MOT</text>
<text x="223.9" y="212.8">V_MOT</text>
<text x="376.3" y="212.8">V_MOT</text>
<text x="544.7" y="210.3">PH_2_Shunt_L</text>
<text x="581.9" y="212.6">100p</text>
<text x="599.6" y="211.7">8</text>
<text x="599.6" y="214.3">1</text>
<text x="604.6" y="212.8">IN+</text>
<text x="604.6" y="215.4">IN-</text>
<text x="611.2" y="210.2">VDD</text>
<text x="617.8" y="212.8">OUT</text>
<text x="619.3" y="215.4">NC</text>
<text x="626.2" y="211.7">5</text>
<text x="626.2" y="214.3">4</text>
<text x="661.5" y="215.3">1k</text>
<text x="688.4" y="212.8">I_PH2_MON</text>
<text x="581.7" y="220.5">V_5V</text>
<text x="599.6" y="219.4">7</text>
<text x="599.6" y="221.9">3</text>
<text x="604.6" y="220.5">Vref1</text>
<text x="329.1" y="225.5">V_12V</text>
<text x="604.6" y="223">Vref2</text>
<text x="611.4" y="225.7">VSS</text>
<text x="646.4" y="222.7">33k</text>
<text x="660.7" y="222.7">100p</text>
<text x="683.5" y="222.7">10n</text>
<text x="19.2" y="228.1">V_12V</text>
<text x="112.9" y="229.5">100p</text>
<text x="176.7" y="228.1">V_12V</text>
<text x="270.4" y="229.5">100p</text>
<text x="422.8" y="229.5">100p</text>
<text x="614.1" y="231.8">2</text>
<text x="623.8" y="232">AD8417</text>
<text x="127.3" y="237.2">IRF3205</text>
<text x="141" y="238">1</text>
<text x="284.7" y="237.2">IRF3205</text>
<text x="298.5" y="238">1</text>
<text x="437.1" y="237.2">IRF3205</text>
<text x="450.9" y="238">1</text>
<text x="31.6" y="242.2">100n</text>
<text x="42.6" y="242.2">1</text>
<text x="49.4" y="242.2">1N4148</text>
<text x="64.6" y="242.2">10U</text>
<text x="82.4" y="243.2">50</text>
<text x="189.1" y="242.2">100n</text>
<text x="200.1" y="242.2">1</text>
<text x="204.3" y="242.2">1N4148</text>
<text x="222.1" y="242.2">10U</text>
<text x="239.9" y="243.2">50</text>
<text x="341.5" y="242.2">100n</text>
<text x="352.5" y="242.2">1</text>
<text x="359.3" y="242.2">1N4148</text>
<text x="374.5" y="242.2">10U</text>
<text x="392.3" y="243.2">50</text>
<text x="10" y="248.4">Ph1_HS</text>
<text x="28.1" y="247.3">2</text>
<text x="33.1" y="248.4">HIN</text>
<text x="40.7" y="248.3">V+</text>
<text x="47.7" y="250.9">HO</text>
<text x="48.1" y="248.4">VB</text>
<text x="54.7" y="247.3">8</text>
<text x="54.7" y="249.8">7</text>
<text x="167.5" y="248.4">Ph2_HS</text>
<text x="185.6" y="247.3">2</text>
<text x="190.6" y="248.4">HIN</text>
<text x="198.1" y="248.3">V+</text>
<text x="205.1" y="250.9">HO</text>
<text x="205.5" y="248.4">VB</text>
<text x="212.1" y="247.3">8</text>
<text x="212.1" y="249.8">7</text>
<text x="319.9" y="248.4">Ph3_HS</text>
<text x="338" y="247.3">2</text>
<text x="343" y="248.4">HIN</text>
<text x="350.5" y="248.3">V+</text>
<text x="357.5" y="250.9">HO</text>
<text x="357.9" y="248.4">VB</text>
<text x="364.5" y="247.3">8</text>
<text x="364.5" y="249.8">7</text>
<text x="10.4" y="256">Ph1_LS</text>
<text x="28.1" y="254.9">3</text>
<text x="33.1" y="256">LIN</text>
<text x="39.5" y="256.2">COM</text>
<text x="48" y="256">LO</text>
<text x="48.1" y="253.5">VS</text>
<text x="54.7" y="252.4">6</text>
<text x="54.7" y="254.9">5</text>
<text x="110.3" y="253.4">47k</text>
<text x="128.1" y="254.9">4.7n</text>
<text x="157.5" y="256">PH_1_ShunPth2_LS</text>
<text x="169.3" y="256">_H</text>
<text x="185.6" y="254.9">3</text>
<text x="190.6" y="256">LIN</text>
<text x="197" y="256.2">COM</text>
<text x="205.5" y="256">LO</text>
<text x="205.5" y="253.5">VS</text>
<text x="212.1" y="252.4">6</text>
<text x="212.1" y="254.9">5</text>
<text x="267.8" y="253.4">47k</text>
<text x="285.6" y="254.9">4.7n</text>
<text x="320.3" y="256">Ph3_LS</text>
<text x="338" y="254.9">3</text>
<text x="343" y="256">LIN</text>
<text x="349.4" y="256.2">COM</text>
<text x="357.9" y="256">LO</text>
<text x="357.9" y="253.5">VS</text>
<text x="364.5" y="252.4">6</text>
<text x="364.5" y="254.9">5</text>
<text x="420.2" y="253.4">47k</text>
<text x="438" y="254.9">4.7n</text>
<text x="596.9" y="253.5">V_5V</text>
<text x="623.4" y="257.4">100n</text>
<text x="42.6" y="262.3">4</text>
<text x="52.3" y="262.5">IR2101</text>
<text x="157.5" y="261.1">PH_1_Shunt_L</text>
<text x="200.1" y="262.3">4</text>
<text x="209.8" y="262.5">IR2101</text>
<text x="317.6" y="261.1">PH_2_Shunt_L</text>
<text x="317.6" y="258.6">PH_2_Shunt_H</text>
<text x="352.5" y="262.3">4</text>
<text x="362.2" y="262.5">IR2101</text>
<text x="544.4" y="263.6">PH_3_Shunt_H</text>
<text x="614.1" y="260">6</text>
<text x="144.8" y="265">500u</text>
<text x="152.5" y="268.7">PH_1</text>
<text x="304.8" y="267.6">500u</text>
<text x="485.2" y="268.7">PH_3_Shunt_H</text>
<text x="544.7" y="266.2">PH_3_Shunt_L</text>
<text x="581.9" y="268.5">100p</text>
<text x="599.6" y="267.6">8</text>
<text x="604.6" y="268.7">IN+</text>
<text x="611.2" y="266.1">VDD</text>
<text x="617.8" y="268.7">OUT</text>
<text x="626.2" y="267.6">5</text>
<text x="688.4" y="268.7">I_PH3_MON</text>
<text x="112.9" y="272.7">100p</text>
<text x="270.4" y="272.7">100p</text>
<text x="312.5" y="273.8">PH_2</text>
<text x="422.8" y="272.7">100p</text>
<text x="485.2" y="271.3">PH_3_Shunt_L</text>
<text x="599.6" y="270.2">1</text>
<text x="599.6" y="275.2">7</text>
<text x="604.6" y="271.3">IN-</text>
<text x="619.3" y="271.3">NC</text>
<text x="626.2" y="270.2">4</text>
<text x="661.5" y="271.1">1k</text>
<text x="127.3" y="280.4">IRF3205</text>
<text x="141" y="281.2">1</text>
<text x="284.7" y="280.4">IRF3205</text>
<text x="298.5" y="281.2">1</text>
<text x="437.1" y="280.4">IRF3205</text>
<text x="450.9" y="281.2">1</text>
<text x="464.8" y="277.7">500u</text>
<text x="581.7" y="276.3">V_5V</text>
<text x="599.6" y="277.8">3</text>
<text x="604.6" y="276.3">Vref1</text>
<text x="604.6" y="278.9">Vref2</text>
<text x="611.4" y="281.6">VSS</text>
<text x="646.4" y="278.6">33k</text>
<text x="660.7" y="278.6">100p</text>
<text x="683.5" y="278.6">10n</text>
<text x="82.4" y="286.4">50</text>
<text x="239.9" y="286.4">50</text>
<text x="392.3" y="286.4">50</text>
<text x="475" y="284">PH_3</text>
<text x="614.1" y="287.7">2</text>
<text x="623.8" y="287.9">AD8417</text>
<text x="110.3" y="296.5">47k</text>
<text x="128.1" y="298.1">4.7n</text>
<text x="267.8" y="296.5">47k</text>
<text x="285.6" y="298.1">4.7n</text>
<text x="420.2" y="296.5">47k</text>
<text x="438" y="298.1">4.7n</text>
<text x="170.1" y="311.9">PH_1</text>
<text x="223.4" y="314.4">PH_2</text>
<text x="276.7" y="314.4">PH_3</text>
<text x="119.7" y="391.6">IRF4905</text>
<text x="145.1" y="391.6">IRF4905</text>
<text x="94.6" y="398.3">V_Mot1</text>
<text x="170.2" y="398.3">V_Mot</text>
<text x="141" y="408.2">10k</text>
<text x="153.5" y="418.5">10k</text>
<text x="167.9" y="425.9">BCR133</text>
<text x="125.3" y="426.2">Inv_ps_on</text>
<text x="145.9" y="428.6">10k</text>
</g>
</svg>
